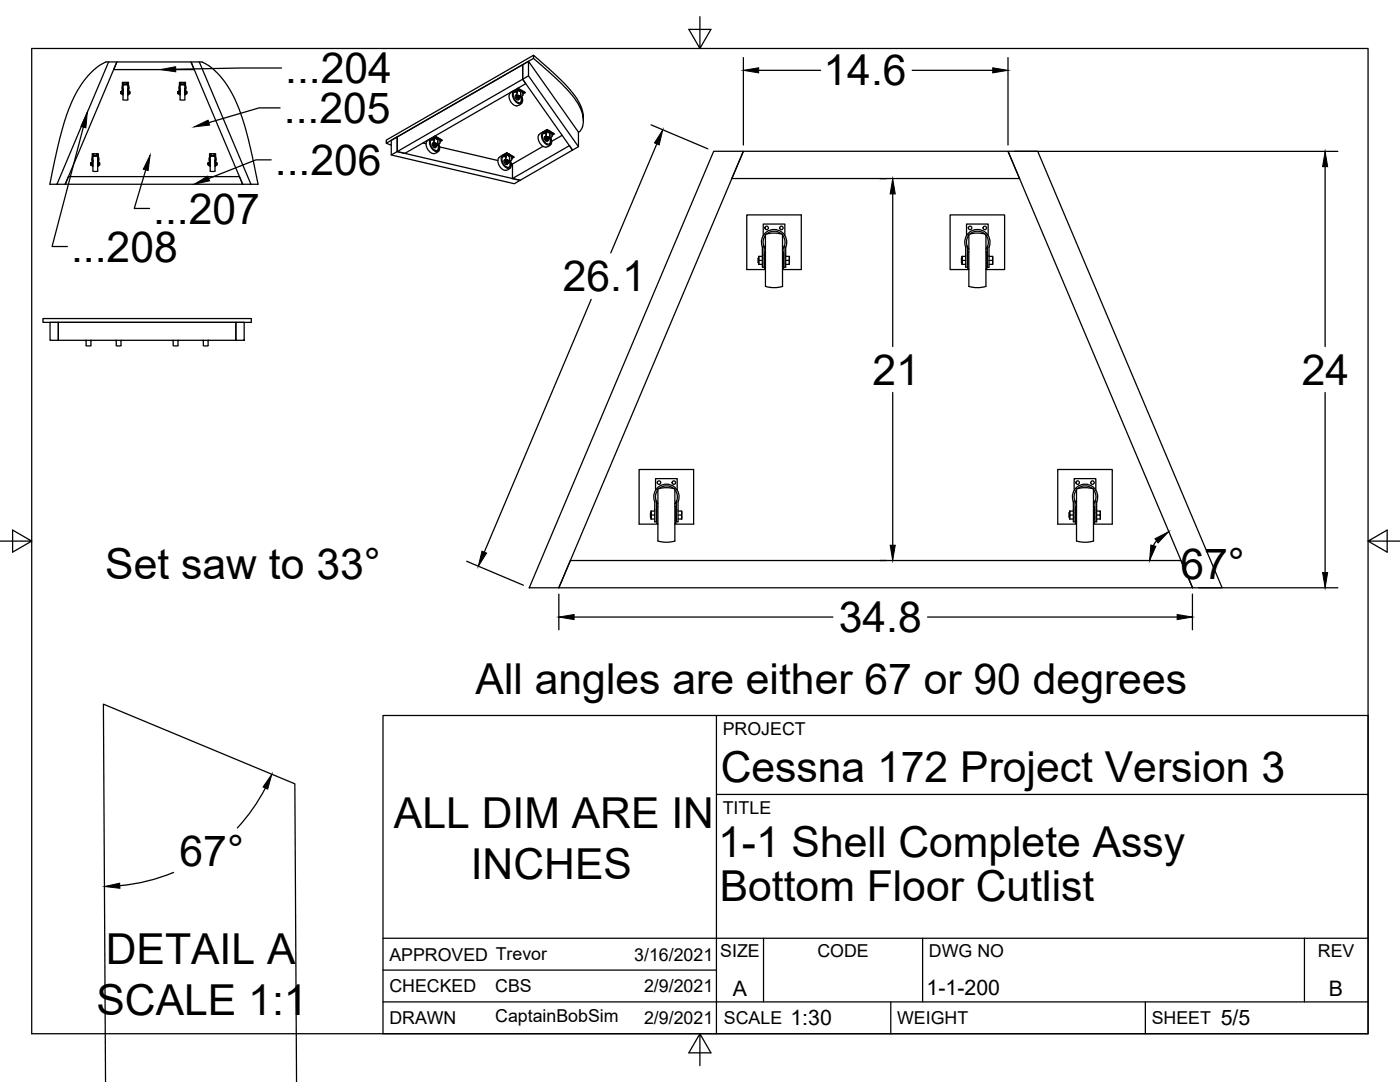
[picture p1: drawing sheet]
<svg xmlns="http://www.w3.org/2000/svg" width="279mm" height="216mm" viewBox="0 0 279 216" stroke-linecap="round" stroke-linejoin="round" font-family="sans-serif">
<!-- layer: Visible -->
<g fill="none" stroke="#000" stroke-width=".25">
<path d="M21.7 12.4h1.6l-10.3 24.4h-1.6zM21.7 12.4h-.6l-1.5 .8-1.4 1.2-1.6 1.9a33.6 33.6 0 0 0-4.9 12.3l-1.8 8.2h1.5M23.3 12.4h14.8l.7 1.5h-16.1zM24.2 18.4v.2M24.2 18.4v.3h.2M24.2 18.6v.1M24.2 18.4v.1M24.2 18.2v.2M24.4 17.7v1.1h.1v-1.1M24.4 18.5l-.2 .1M24.4 18.2l-.2 .2M24.4 17.7a.71 .71 0 0 1 .7-1 .71 .71 0 0 1 .6 1"/>
<path d="M24.4 17.7h.1M24.4 17.1v-.7h1.2v.7M24.5 17.7v.1M24.5 18.3h.1M24.5 18.6h.1M24.5 17.8h.1M24.6 18v.9M24.6 17v2.9h.9M24.6 17h.9M24.6 17.1l-.1 .6M24.6 17l.3-.2 .6 .2M25.5 18v.9"/>
<path d="M25.5 17v2.9M25.5 17.1a.57 .57 0 0 1 0 .7M25.6 18.3h.1M25.6 18.6h.1M25.6 17.7v1.1h.1v-1.1M25.6 17.7h.1M25.7 18.7h.2M25.7 18.5h.2v.2M25.7 18.2h.2v.3M25.7 17.7h.1M25.9 18.2v.5M35.5 18.4v.2"/>
<path d="M35.5 18.4v.3h.3M35.5 18.6l.1 .1M35.5 18.4l.1 .1M35.6 18.2l-.1 .2M35.8 17.7v1.1h.1v-1.1M35.8 18.5l-.3 .1M35.8 18.2l-.3 .2M35.8 17.7a.71 .71 0 0 1 .6-1 .71 .71 0 0 1 .7 1M35.8 17.7h.1M35.8 17.1v-.7h1.2v.7M35.9 17.7v.1M35.9 18.3h.1"/>
<path d="M35.9 18.6h.1M35.9 17.8h.1M35.9 17h1M35.9 18v.9M35.9 17v2.9h1M35.9 17.1v.6M36 17l.3-.2 .5 .2M36.9 17.1l.1 .6M36.9 18v.9M36.9 17v2.9M36.9 18.3h.1M36.9 18.6h.1"/>
<path d="M37 17.7v1.1h.1v-1.1M37 17.7l-.1 .1M37 17.7h.1M37.1 18.7h.2M37.1 18.5h.2v.2M37.1 18.2h.2v.3M37.1 17.7h.1M37.3 18.2v.5M38.1 12.4h1.7l10.3 24.4h-1.7zM39.8 12.4h.5l1.5 .8 1.5 1.3 1.4 1.6a34.4 34.4 0 0 1 5.2 13.3l1.6 7.4h-1.4M102.1 18.3l-.1 .1a.98 .98 0 0 0-.3 1.4 1.83 1.83 0 0 0 1.5 1.3M102.5 18.1h.1"/>
<path d="M102.6 18.4l.6 .1M102.7 18.1l-.5 .1M103 19h.1M103 19a.54 .54 0 0 0-.1 .6 .54 .54 0 0 0 .6 .3M103.1 19l-.1 .2 .1 .3 .3 .3 .2-.2M103.2 18.4a.64 .64 0 0 0-.8 .2 .64 .64 0 0 0 .1 .8l.2 .3a.85 .85 0 0 0 1.4 .6l-.1-1M103.2 19.3l.2 .3 .1-.2M103.2 18l-.1 .1M103.2 18.2l-.3-.1a.89 .89 0 0 0-.5 1.5l.2 .3a.96 .96 0 0 0 1.6 .5l.1-.7-.2-.5M103.2 18h.1M103.3 18l-.2 1.3 .3 .4h.2M103.3 17.9l-.3 .2"/>
<path d="M103.3 17.9l.5 .3M103.3 18l-.1 1.4 .4 .3 .3-.3a.98 .98 0 0 1-.1 1.1M103.3 17.8h.2zM103.3 17.8h.2M103.4 17.7l-.8 .4M103.4 19.1v.1M103.4 19.3l.1 .1M103.4 19.2l.1 .2M103.4 18h.4M103.5 19.1l.2 .2M103.5 19.1l-.3 .1v.1l.2-.1M103.5 19.4l.1 .1"/>
<path d="M103.5 19l.2 .2-.1 .3M103.5 19l-.1 .2M103.5 19.1l.1 .3M103.5 18.1l.8 .2 .1 .7M103.5 19.1l.1 .2zM103.5 19.1v.2h.2M103.6 19.7l-.1 .2M103.6 19.5h-.1M103.6 19.5l-.2 .1M103.7 19.3h.1M103.7 19.3v.2M103.7 18.1h.2"/>
<path d="M103.9 18.3h.1M103.9 19.4h.1M104.3 18.3v.1M104.3 12.9v2.9l.6 .9-24.1 13.9-1.5-.4v-2.9M104.3 18.2l.5 .3-.4 .3M104.3 18.3l-.9-.7 1.4 .9M104.4 19l-.5 .4M104.4 18.4l.2 .1zM104.4 18.4h.2M105.5 12.2l-1.2 .7v2.9l10 14.2 1.1-.7v-2.9M105.5 15.1l9.9 14.2M106.5 11l-29.4 17v.6l1 .4"/>
<path d="M106.5 11.7l-29.4 16.9M13.7 35.2h34.1l.6 1.6h-35.4zM18.1 32.6v.2M18.1 32.6l.1 .3M18.1 32.8l.1 .1M18.2 32.5v.1M18.2 32.6v.3M18.2 32.9h.2M18.2 32.8v.1M18.2 32.6v.1M18.2 32.5h.1M18.4 32v1.1l.1-1.1"/>
<path d="M18.4 32.7l-.2 .1M18.4 32.5l-.2 .1M18.4 31.9a.71 .71 0 0 1 .6-.9 .71 .71 0 0 1 .7 .9M18.4 31.9v.1M18.4 31.3v-.6h1.2v.6M18.5 31.9v.2M18.5 32.6h.1M18.5 32.9h.1M18.5 31.9v.1M18.5 32.2v1M18.5 34.1v-2.9h.4h.6v2.9M18.6 34.2h.9"/>
<path d="M18.6 31.3l-.1 .6M18.6 31.2l.3-.1 .5 .1M19.5 32.2v1M19.5 31.3l.1 .6M19.6 32l-.1 .1M19.6 32.6h.1M19.6 32.9h.1M19.6 32v1.1h.1v-1.1M19.6 31.9v.1M19.7 32.9h.2M19.7 32.7h.2v.2M19.7 32.5h.2v.2"/>
<path d="M19.7 31.9v.1M19.9 32.5v.4M41.6 32.6v.3M41.6 32.6h.1M41.6 32.9h.1M41.6 32.6v.3h.2M41.6 32.8v.1M41.6 32.6v.1M41.6 32.5v.1M41.8 32v1.1h.1v-1.1M41.8 32.7l-.2 .1M41.8 32.5l-.2 .1"/>
<path d="M41.8 31.9a.71 .71 0 0 1 .6-.9 .71 .71 0 0 1 .7 .9M41.8 31.9v.1M41.8 31.3v-.6h1.2v.6M41.8 31.9l.2 .2M41.9 31.9v.1M41.9 32.6h.1M41.9 32.9h.1M41.9 34.2h1M42 32.2v1M42 34.1v-2.9h.3h.6v2.9M42 31.3l-.1 .6M42 31.2l.3-.1 .5 .1"/>
<path d="M42.9 31.3l.1 .6M42.9 32.2v1M42.9 32.6h.1M42.9 32.9h.1M43 32v1.1l.1-1.1M43 31.9l-.1 .2M43 31.9v.1M43.1 32.7h.2v.2M43.1 32.5h.2v.2M43.1 31.9v.1M43.3 32.5a.28 .28 0 0 1 0 .3 .28 .28 0 0 1-.2 .1M79.3 27.3v2.9l-1.2 .7"/>
<path d="M84.4 28.5l.6 .2M85.6 27.9l-.2 .1a1.18 1.18 0 0 0-.1 1.7 1.23 1.23 0 0 0 1.7 .9l.6-.5M86 27.6v.1M86.1 27.9l.5 .1M86.2 27.6l-.5 .2M86.4 27.6l.4-.1 .4 .3M86.6 28.5a.52 .52 0 0 0-.3 .6 .52 .52 0 0 0 .6 .4l.1-.1M86.6 28.5l-.1 .2 .1 .4 .2 .2 .3-.1M86.7 27.9a.64 .64 0 0 0-.8 .2 .64 .64 0 0 0 .1 .8l.1 .4a.85 .85 0 0 0 1.4 .5v-1M86.7 27.6l-.2 .1M86.7 27.7l-.3-.1a.89 .89 0 0 0-.5 1.5l.1 .3a.96 .96 0 0 0 1.7 .5v-.7l-.1-.4M86.7 27.5v.1"/>
<path d="M86.7 27.6l-.2 1.2 .3 .4h.2M86.8 27.3l.1 .1zM86.8 27.3h.1M86.8 27.5l-.1 1.4 .2 .3 .5-.3a.98 .98 0 0 1-.1 1.1M86.8 27.2l-.8 .4M86.8 28.6l-.1 .3v-.2l.2-.1M86.8 28.8l.2 .2-.2 .1-.1-.2M86.9 27.5h.4v.1M86.9 28.6l.2 .1v.3M86.9 28.6l.2 .2v.2M86.9 28.6v.2l.2 .2M86.9 28.7l.2 .2"/>
<path d="M87 27.6h.5l.3 .3v.6l-.4 .4M87 28.7l.1 .2zM87 28.7h.1M87 28.7l-.1 .1h.2M87 29.3l-.1 .1M87.1 29h-.1M87.1 29l-.3 .1M87.1 28.8v.1M87.2 27.6h.2M87.3 27.5l-.5-.4 1.4 .9M87.3 27.5l.5 .4M87.4 27.9h.1"/>
<path d="M87.7 27.8l.1 .1M87.7 29.3l11.6 2.7M87.8 27.8l.4 .2-.4 .3M87.9 28h.2zM87.9 28h.1M99.5 31.5a1.74 1.74 0 0 0 1.6 2.5l.8-.6M100.4 31.3l.6 .1M100.5 31l-.6 .2-.4 .3M100.9 31.9a.52 .52 0 0 0-.3 .6 .52 .52 0 0 0 .6 .3l.1-.2M100.9 31.9l-.1 .2 .1 .3 .2 .3 .3-.2M101 31.3a.64 .64 0 0 0-.8 .2 .64 .64 0 0 0 .1 .8l.1 .3a.85 .85 0 0 0 1.4 .5v-.9M101 31.1l-.3-.1a.89 .89 0 0 0-.5 1.4l.2 .4a.96 .96 0 0 0 1.6 .5v-.8l-.1-.4"/>
<path d="M101 30.8l-.2 .2M101 30.9l-.2 .1M101 30.9h.1M101 30.9l-.2 1.3 .3 .4h.2M101 30.8l.1 .1M101.1 30.8l.5 .3M101.1 30.9l-.2 1.2 .2 .3 .3 .1M101.1 30.7h.2zM101.1 30.7h.1M101.1 31.9l.1 .1M101.1 32.2l.2 .2h-.1l-.2-.2M101.1 30.5l-.8 .5"/>
<path d="M101.1 30.5l-.7 .5M101.2 32l.2 .3M101.2 31.9l.3 .2-.1 .2M101.2 31.9v.1M101.2 31.9l.2 .2 .1 .2M101.2 31.9l-.2 .1v.2l.2-.2M101.2 32l.2 .2M101.3 32l.1 .2zM101.3 30.9l.6 .2 .2 .2 .1 .5-.5 .4M101.3 32v.2h.1M101.4 32.5l.3-.2a.98 .98 0 0 1-.1 1.1M101.4 32.3l-.1 .1"/>
<path d="M101.4 32.3l-.2 .1M101.4 32.2h.1M101.5 30.9l.2 .1M101.6 30.8l-.5-.3 1.5 .9M101.6 30.8l.5 .4M101.6 30.8l-.4 .1M101.6 30.8v.1M101.7 31.2h.1M102 32.7h.3M102.1 31.2h.1M102.1 31.1l.5 .3-.5 .2M102.2 31.3l.2 .1z"/>
<path d="M102.2 31.3h.2M102.3 35.6l11.3-6.5 .7 .9-10.5 6zM104.1 20.6l-.5 .4-.5 .1M107.5 26.9a1.86 1.86 0 0 0 1.5 2.5M108.4 29.2l-6.1 3.5v2.9M108.4 26.6l.6 .1M108.5 26.3l-.6 .3-.4 .3M108.8 26.4l.3-.2-.2 1.2 .2 .4 .3 .1 .3-.3M108.9 27.4l.1 .4 .4 .1M109 26.6a.64 .64 0 0 0-.8 .2 .64 .64 0 0 0 .1 .8l.2 .4a.85 .85 0 0 0 1.4 .5l-.1-.9M109 26.4l-.3-.1a.89 .89 0 0 0-.5 1.5l.2 .3a.96 .96 0 0 0 1.6 .5l.1-.7-.2-.4M109 26.3h.1"/>
<path d="M109.1 26.3l-.2 .1M109.1 26.3l-.2 1.1M109.1 26.2l.5 .3M109.1 26.1h.2zM109.1 26h.2M109.2 27.3v.1M109.2 27.5l.1 .2-.1 .1-.1-.2M109.2 25.8l-.9 .6M109.2 25.9l-.8 .5M109.2 27.4l.2 .3M109.3 27.3l.2 .1v.3M109.3 27.3l-.2 .1v.2l.1-.2"/>
<path d="M109.3 27.3l.2 .2-.1 .2M109.3 27.3l-.1 .1M109.3 27.4l.1 .2M109.3 27.4l.1 .2zM109.3 26.3l.6 .1 .2 .2 .1 .6M109.3 27.4h.1M109.4 27.4l-.1 .1h.2M109.4 27.6h.1M109.4 27.7h-.1M109.4 27.7l-.2 .1M109.4 27.9l-.2 .1-.3-.2-.1-.4 .1-.2a.51 .51 0 0 0-.3 .6 .51 .51 0 0 0 .6 .4l.2-.2M109.5 27.5v.1"/>
<path d="M109.5 26.3h.2M109.6 26.2l-.4-.4 1.4 1M109.6 26.2l.6 .4M109.6 26.2h-.4M109.6 26.2v.1M109.7 26.6h.1M109.7 27.6a.98 .98 0 0 1-.1 1.1M109.8 27.6h-.1M109.9 28.8l-.3 .3-.7 .3M110.1 26.6h.1M110.2 26.5l.4 .3-.4 .2M110.2 27.2l-.5 .4"/>
<path d="M110.3 26.7h.1zM110.3 26.7h.1M112.2 27l-2.1 1.2M115.4 26.4l-9.9-14.2v2.9l-26.2 15.1 24.5 5.8-1.2 .7-24.5-5.8v-2.9l1.2-.7M116.4 24.1v-1.1a11 11 0 0 0-3.6-6.2l-2.5-2.4-3.8-3.4v.7l4.5 4 2.9 3a7.9 7.9 0 0 1 2.5 5.6l-.3 1.3-.3 .6-.4 .2M142.4 30.2h6l-36.9 87.1h-5.9zM148.4 30.2h52.8l2.3 5.4h-57.5zM201.2 30.2h5.9l36.8 87.1h-5.9zM151.4 51.5v1M151.4 51.5h.1M151.4 52.5h.1M151.4 51.6v1.1h.7"/>
<path d="M151.4 51.6l.1 .4M151.5 51.2l-.1 .4M152.1 52h-.6v.7M152.1 51.2h-.6l-.1 .4M152.3 47v-2.3h4.3v2.3M152.5 51.5h.1M152.5 52.5h.1M152.8 50.2l-.2 .1v3.3l.2 .1M152.8 46.8v10.4l1.7 .2 1.7-.3v-10.3M152.8 53.8h-3.8v-10.9h10.9v10.9h-3.7M152.8 46.9a2.19 2.19 0 0 0-.4 2.2M152.8 46.8l1.7-.3 1.7 .3"/>
<path d="M153 46.7a2.19 2.19 0 0 1 2.9 0M156.2 50.2l.2 .1v3.3l-.2 .1M156.2 46.9a2.19 2.19 0 0 1 .3 2.2M156.4 51.5h.1M156.4 52.5h.1M156.8 52h.7v.7M156.8 51.2h.7v.8M156.8 49.2a2.54 2.54 0 0 0-2.4-3.4 2.54 2.54 0 0 0-2.3 3.5v4h.4l-.1-4.2 .4 .6M156.8 49.2v4.1h-.3v-4.2l-.3 .6M157.5 51.2v1.5h-.7M192 51.5v1M192 51.5h.1"/>
<path d="M192 52.5h.1M192 51.6v1.1h.7M192 51.6l.1 .4M192.1 51.2l-.1 .4M192.7 52h-.6v.7M192.7 51.2h-.6l-.1 .4M192.9 47v-2.3h4.3v2.3M193.1 51.5h.1M193.1 52.5h.1M193.4 46.9a2.19 2.19 0 0 0-.4 2.2M193.4 50.2l-.2 .1v3.3l.2 .1M193.4 46.8v10.3a5 5 0 0 0 3.4 0v-10.3"/>
<path d="M193.4 53.8h-3.8v-10.9h10.9v10.9h-3.7M193.4 46.8l1.7-.3 1.7 .3M193.6 46.7a2.19 2.19 0 0 1 2.9 0M196.8 50.2l.1 .1v3.3l-.1 .1M196.8 46.9a2.19 2.19 0 0 1 .3 2.2M196.9 51.5h.1M196.9 52.5h.1M197 49.3v4h.4v-4a2.54 2.54 0 0 0-2.3-3.5 2.54 2.54 0 0 0-2.4 3.5v4h.4l-.1-4.2 .4 .6M197.1 49.3v-.2l-.3 .6M197.4 52h.7v.7M197.4 51.2h.7v.8M198.1 51.2v1.5h-.7"/>
<path d="M8.6 63.6h41.5v.7h-41.5zM10 64.3h1.6v3.6h-1.6zM11.6 64.3h35.5v3.6h-35.5zM17.1 67.9l.1 .1M17.2 67.9v1.1h.3h.6v-1M23.1 67.9l.1 .1M23.2 67.9v1.1h.6h.4v-1.1M24.2 67.9v.1M34.5 67.9l.1 .1M34.6 67.9v1.1h.6h.3v-1.1M35.6 67.9l-.1 .1M40.5 67.9l.1 .1"/>
<path d="M40.6 67.9v1.1M40.6 69h1M41.5 67.9v1.1M41.6 67.9l-.1 .1M47.1 64.3h1.6v3.6h-1.6zM130.8 97.8v-2.3h4.3v2.3M131 99.9l.3 .7M131 99.9v4.2h-.3l-.1-4.1M131.3 97.8a2.19 2.19 0 0 0-.3 2.1M131.3 97.6v10.4l1.7 .2 1.7-.3M131.3 97.6l1.7-.3 1.7 .3M131.5 97.5a2.19 2.19 0 0 1 3 0"/>
<path d="M134.7 97.6v10.4M134.7 97.8a2.35 2.35 0 0 1 .3 2.3M135 99.9l-.3 .7M214.4 97.8v-2.3h4.3v2.3M214.5 99.9l.3 .7M214.5 99.9v4.2h-.3v-4.1M214.8 97.8a2.19 2.19 0 0 0-.3 2.1M214.8 97.6v10.4l1.7 .2 1.7-.3v-10.3M214.8 97.6l1.7-.3 1.7 .3M215.1 97.5a2.19 2.19 0 0 1 2.9 0M218.3 97.8a2.19 2.19 0 0 1 .3 2.1M218.6 99.9l-.4 .7"/>
<path d="M218.6 99.9l-.1 4.2h.4v-4.1M113.8 111.8h121.9l2.3 5.5h-126.5zM129.9 102.3v1M129.9 102.3h.1M129.9 103.3h.1M129.9 102.4v1.2h.8M129.9 102.4l.1 .4M130 102l-.1 .4M130.6 100.1a2.53 2.53 0 0 1 2.4-3.5 2.53 2.53 0 0 1 2.4 3.5M130.7 102.8h-.7v.8M130.7 102h-.7l-.1 .4M131 102.3h.1"/>
<path d="M131 103.3h.1M131.3 101l-.2 .1v3.3l.2 .1M131.3 104.6h-3.7v-10.9h10.8v10.9h-3.7M134.7 101l.2 .1v3.3l-.2 .1M134.9 102.3h.1M134.9 103.3h.1M135 100.1v4h.3v-4M135.3 102.8h.7v.8M135.3 102h.7v.8M135.4 100l-.1 .1M136 102l.1 1.6h-.8M213.4 102.3v1"/>
<path d="M213.4 102.3h.1M213.4 103.3h.1M213.5 102.4v1.2h.7M213.5 102.4v.4M213.5 102v.4M214.2 100.1a2.53 2.53 0 0 1 2.3-3.5 2.53 2.53 0 0 1 2.4 3.5M214.2 102.8h-.7v.8M214.2 102h-.7v.4M214.5 102.3h.2M214.5 103.3h.2M214.8 101l-.1 .1v3.3l.1 .1M214.8 104.6h-3.7v-10.9h10.9v10.9h-3.8"/>
<path d="M218.2 101l.2 .1v3.3l-.2 .1M218.4 102.3h.1M218.4 103.3h.1M218.9 102.8h.6v.8M218.9 102h.6v.8M219.5 102l.1 1.6h-.7M21.1 215.9l-.5-75.4 38.2 15.9 .4 59.5"/>
<circle cx="24.6" cy="16.6" r=".1"/>
<circle cx="25.5" cy="16.6" r=".1"/>
<circle cx="36" cy="16.6" r=".1"/>
<circle cx="36.8" cy="16.6" r=".1"/>
<circle cx="18.6" cy="30.9" r=".1"/>
<circle cx="19.4" cy="30.9" r=".1"/>
<circle cx="42" cy="30.9" r=".1"/>
<circle cx="42.9" cy="30.9" r=".1"/>
<circle cx="153" cy="45.5" r=".35"/>
<circle cx="155.9" cy="45.5" r=".35"/>
<circle cx="193.6" cy="45.5" r=".35"/>
<circle cx="196.5" cy="45.5" r=".35"/>
<circle cx="131.5" cy="96.3" r=".35"/>
<circle cx="134.5" cy="96.3" r=".35"/>
<circle cx="215.1" cy="96.3" r=".35"/>
<circle cx="218" cy="96.3" r=".35"/>
</g>
<!-- layer: Visible Narrow -->
<g fill="none" stroke="#000" stroke-width=".25">
<path d="M24.4 18.2h.1M24.5 17.7v.3M24.6 17.9l-.1 .1M25.6 17.7l-.1 .2M25.6 18.2h.1M35.8 18.2h.1M35.9 17.7v.3M35.9 17.9v.1M37 17.7l-.1 .2M37 18.2h.1M103.1 19.1v.1M103.2 18h.1"/>
<path d="M103.3 18l.6 .4M103.6 18.1l.5 .1 .3 .3M103.7 18.2l.2 .1v1.1M103.8 18.2l.1 .2M103.9 18.4v1M103.9 18.3h.1M18.4 32.4h.1M18.5 32v.2M19.6 32l-.1 .2M19.6 32.4h.1M41.8 32.4h.1M41.9 32l.1 .2"/>
<path d="M43 32l-.1 .2M43 32.4h.1M86.6 28.7h-.1M86.7 27.6h.1M86.8 27.5l.6 .4M87 27.6l.6 .1 .2 .3M87.1 27.7l.3 .2v1v-1M87.2 27.8l.2 .1M87.4 27.9h.1M100.9 32h-.1M101 30.9h.1M101.1 30.9l.6 .3"/>
<path d="M101.3 30.9l.6 .1 .3 .4M101.5 31.1l.2 .1v1.1v-1.1M101.6 31.1l.1 .1M101.7 31.2h.1M108.9 27.4h.1M109.1 26.3h.1M109.1 26.2l.6 .4M109.4 26.3l.5 .1 .3 .3M109.5 26.4l.2 .2v1M109.6 26.5l.1 .1M109.7 26.6v1M109.7 26.6h.1"/>
</g>
<!-- layer: Visible -->
<g fill="#000" stroke="#000" stroke-width=".2">
<circle cx="24.2" cy="18.3" r=".11"/>
<circle cx="24.2" cy="18.6" r=".11"/>
<circle cx="35.5" cy="18.6" r=".11"/>
<circle cx="35.5" cy="18.3" r=".11"/>
<circle cx="103.5" cy="19.1" r=".11"/>
<circle cx="103.6" cy="19.4" r=".11"/>
<circle cx="18.2" cy="32.5" r=".11"/>
<circle cx="18.2" cy="32.8" r=".11"/>
<circle cx="86.9" cy="28.7" r=".11"/>
<circle cx="87.1" cy="28.9" r=".11"/>
<circle cx="101.2" cy="32" r=".11"/>
<circle cx="101.4" cy="32.3" r=".11"/>
<circle cx="101.6" cy="30.8" r=".11"/>
<circle cx="109.3" cy="27.4" r=".11"/>
<circle cx="109.6" cy="26.2" r=".11"/>
</g>
<!-- layer: Titleblock -->
<path d="M76.4 142.8h196.6v63.5h-196.6zM143 158.5h130M143 142.8v63.5M76.4 199.9h196.6M76.4 193.6h66.6M76.4 187.2h196.6M152.4 187.2v12.7M177.8 199.9v6.4M184.1 187.2v12.7M228.6 199.9v6.4M260.3 187.2v12.7" fill="none" stroke="#000" stroke-width=".25"/>
<!-- layer: Border -->
<path d="M6.3 9.7h266.7v196.6h-266.7zM139.7 3.3v6.4l2.2-3.8h-4.4l2.2 3.8M0 108h6.3l-3.8-2.2v4.4l3.8-2.2M273 108l3.8 2.2v-4.4l-3.8 2.2h6.4M139.7 206.3l-2.2 3.8h4.4l-2.2-3.8v6.3" fill="none" stroke="#000" stroke-width=".25"/>
<!-- layer: Dimensions -->
<g fill="none" stroke="#000" stroke-width=".25">
<path d="M148.4 11.5v17.4M151.4 14h12.4M182.1 14h16M201.2 11.5v17.4M129.9 24.9l11.4 4.8M131.1 28.7l-9.2 21.8M175.6 35.6h1.3M178.2 38.7v30.5M202.4 30.2h64.6M264.5 33.3v35.9M118 59.7l-21.4 50.5M178.2 78.3v30.5"/>
<path d="M264.5 78.3v35.9M93.1 112l11.4 4.8M111.5 118.6v7.1M175.6 111.8h1.3M230.8 107.9l-.6 1M238 118.6v7.1M239.2 117.3h27.8M114.6 123.1h51.6M185.1 123.1h49.8M53 157.2a36.4 36.4 0 0 1-5.6 8M34.6 174.1a36.4 36.4 0 0 1-10.7 2.6"/>
</g>
<g fill="#000" stroke="#000" stroke-width=".2">
<path d="M148.4 14l3-.5v1zM198.1 13.5l3.1 .5-3.1 .5zM132.3 25.9l-.7 3-1-.4zM178.2 35.6l.5 3.1h-1zM264.5 30.2l.5 3.1h-1.1zM96.2 110l.9 .4-1.6 2.6zM177.7 108.8h1l-.5 3zM230.5 107.5l2.7-1.4-2.1 2.2zM229.7 108.8l1 .2-1.3 2.8zM263.9 114.2h1.1l-.5 3.1zM111.5 123.1l3.1-.5v1zM234.9 122.6l3.1 .5-3.1 .5z"/>
<path d="M54.3 154.5l-.9 3-.9-.5zM20.9 176.9l3-.7v1z"/>
</g>
<!-- layer: Annotations -->
<path d="M32 13.9l3.1-.6v1zM17.4 22.4l-.3 3.1-.9-.3zM30 31l-.4 3-1-.2zM38.8 25.3l2.7-1.3 .3 1zM38.8 36.7l2.6-1.5 .4 .9z" fill="#000" stroke="#000" stroke-width=".2"/>
<path d="M56.2 13.6l-21.1 .2M16.6 25.4l-6.2 23.8h3M29.1 33.9l-2.3 7.7h3M54.1 31.9h-3l-9.5 3.7M55.9 21.5h-4.2l-10 3" fill="none" stroke="#000" stroke-width=".25"/>
<g font-size="8.5">
<text x="56.9" y="16.6">...204</text>
<text x="164.4" y="17">14.6</text>
<text x="56.7" y="24.6">...205</text>
<text x="54.9" y="34.9">...206</text>
<text x="30.6" y="44.6">...207</text>
<text x="14.2" y="52.2">...208</text>
<text x="112.3" y="58.1">26.1</text>
<text x="174.1" y="76.8">21</text>
<text x="259.8" y="76.8">24</text>
<text x="21" y="115.5">Set saw to 33°</text>
<text x="235.6" y="115.5">67°</text>
<text x="167.4" y="126.1">34.8</text>
<text x="94.9" y="138.5">All angles are either 67 or 90 degrees</text>
<text x="143.8" y="156.1">Cessna 172 Project Version 3</text>
<text x="78.6" y="165.2">ALL DIM ARE IN</text>
<text x="35.8" y="172.9">67°</text>
<text x="143.3" y="171.1">1-1 Shell Complete Assy</text>
<text x="94" y="175.5">INCHES</text>
<text x="143.6" y="179.7">Bottom Floor Cutlist</text>
<text x="21.1" y="192.3">DETAIL A</text>
<text x="19.3" y="202.5">SCALE 1:1</text>
</g>
<g font-size="4.3">
<text x="146.3" y="198.6">A</text>
<text x="184.9" y="198.6">1-1-200</text>
<text x="265.2" y="198.6">B</text>
<text x="157.8" y="204.6">1:30</text>
<text x="243.6" y="204.6">5/5</text>
</g>
<g font-size="3.5">
<text x="144.3" y="146.6">PROJECT</text>
<text x="144.3" y="162.3">TITLE</text>
<text x="77.7" y="191.7">APPROVED Trevor</text>
<text x="126.6" y="191.7">3/16/2021</text>
<text x="143.7" y="191">SIZE</text>
<text x="163.1" y="191">CODE</text>
<text x="185.4" y="191">DWG NO</text>
<text x="263" y="191">REV</text>
<text x="77.7" y="198">CHECKED</text>
<text x="98.8" y="198">CBS</text>
<text x="128.5" y="198">2/9/2021</text>
<text x="77.7" y="204.4">DRAWN</text>
<text x="98.8" y="204">CaptainBobSim</text>
<text x="128.5" y="204.4">2/9/2021</text>
<text x="144.5" y="204.4">SCALE</text>
<text x="179" y="204.4">WEIGHT</text>
<text x="229.8" y="204.4">SHEET</text>
</g>
</svg>
